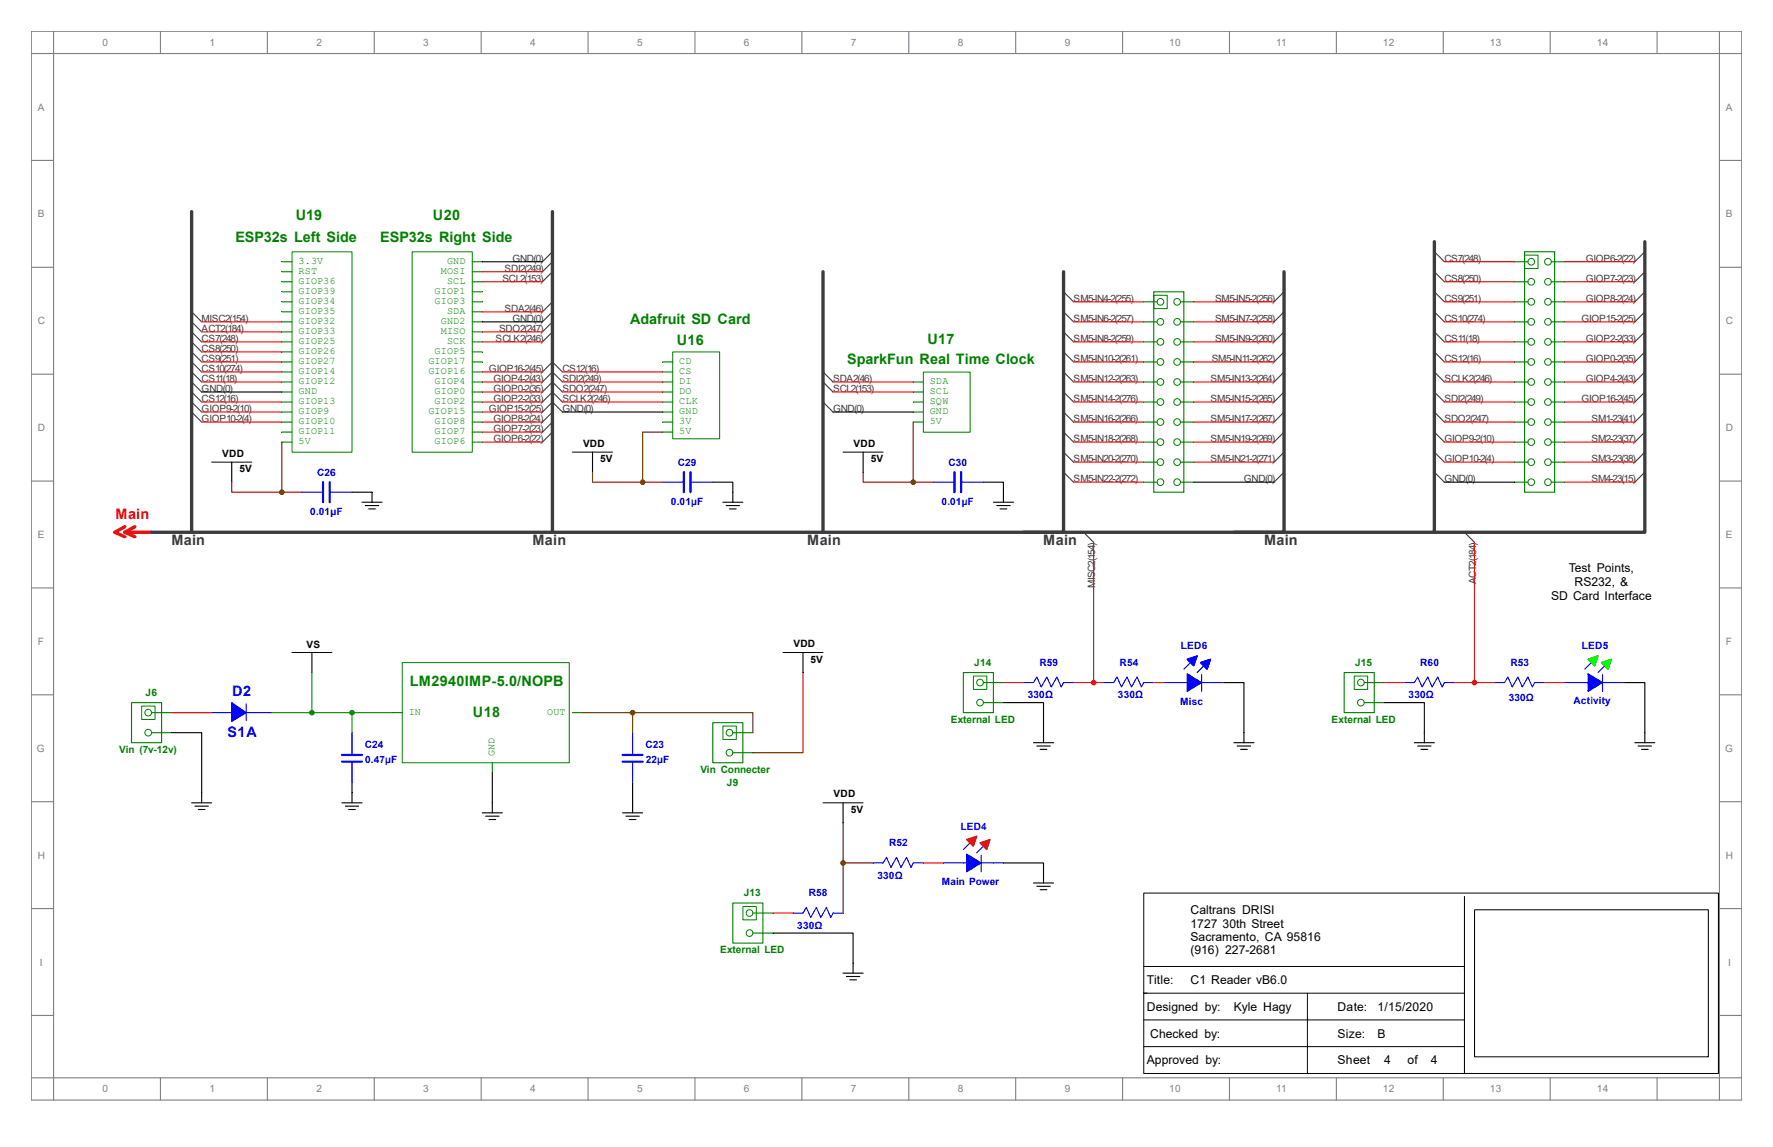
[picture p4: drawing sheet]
<svg xmlns="http://www.w3.org/2000/svg" width="432mm" height="279mm" viewBox="0 0 432 279" stroke-linecap="round" stroke-linejoin="round" font-family="sans-serif">
<g fill="none" stroke="#808080" stroke-width=".27">
<path d="M7.6 7.6h416.6v260.4h-416.6zM7.6 13h416.6M13 7.6v260.4M39.1 7.6v5.4M65.1 7.6v5.4M91.1 7.6v5.4M117.2 7.6v5.4M143.2 7.6v5.4M169.3 7.6v5.4M195.3 7.6v5.4M221.3 7.6v5.4M247.4 7.6v5.4"/>
<path d="M273.4 7.6v5.4M299.4 7.6v5.4M325.5 7.6v5.4M351.5 7.6v5.4M377.5 7.6v5.4M403.6 7.6v5.4M418.8 7.6v260.4M7.6 39.1h5.4M418.8 39.1h5.4M7.6 65.1h5.4M418.8 65.1h5.4M7.6 91.1h5.4"/>
<path d="M418.8 91.1h5.4M7.6 117.2h5.4M418.8 117.2h5.4M7.6 143.2h5.4M418.8 143.2h5.4M7.6 169.3h5.4M418.8 169.3h5.4M7.6 195.3h5.4M418.8 195.3h5.4M7.6 221.3h5.4M418.8 221.3h5.4M7.6 247.4h5.4"/>
<path d="M418.8 247.4h5.4M7.6 262.5h416.6M39.1 262.5v5.5M65.1 262.5v5.5M91.1 262.5v5.5M117.2 262.5v5.5M143.2 262.5v5.5M169.3 262.5v5.5M195.3 262.5v5.5M221.3 262.5v5.5M247.4 262.5v5.5M273.4 262.5v5.5"/>
<path d="M299.4 262.5v5.5M325.5 262.5v5.5M351.5 262.5v5.5M377.5 262.5v5.5M403.6 262.5v5.5"/>
</g>
<path d="M163.8 85.7h11.5v21.2h-11.5z" fill="none" stroke="#008000" stroke-width=".24"/>
<path d="M161.4 88.2h2.4" fill="none" stroke="#008000" stroke-width=".27"/>
<path d="M161.4 90.6h2.4" fill="none" stroke="#008000" stroke-width=".27"/>
<path d="M161.4 93h2.4" fill="none" stroke="#008000" stroke-width=".27"/>
<path d="M161.4 95.5h2.4" fill="none" stroke="#008000" stroke-width=".27"/>
<path d="M161.4 97.9h2.4" fill="none" stroke="#008000" stroke-width=".27"/>
<path d="M161.4 100.4h2.4" fill="none" stroke="#008000" stroke-width=".27"/>
<path d="M161.4 102.8h2.4" fill="none" stroke="#008000" stroke-width=".27"/>
<g fill="none" stroke="#008000" stroke-width=".27">
<path d="M371.3 61.3h7.3v58.6h-7.3zM371.3 78.4h.8M371.3 73.5h.8M371.3 68.6h.8M371.3 63.8h.8M377.8 78.4h.8M377.8 73.5h.8M377.8 68.6h.8M377.8 63.8h.8M371.3 93h.8M371.3 88.2h.8M371.3 83.3h.8"/>
<path d="M371.3 97.9h.8M377.8 93h.8M377.8 88.2h.8M377.8 83.3h.8M377.8 97.9h.8M161.4 105.3h2.4M371.3 117.5h.8M371.3 112.6h.8M371.3 107.7h.8M371.3 102.8h.8M377.8 117.5h.8M377.8 112.6h.8"/>
<path d="M377.8 107.7h.8M377.8 102.8h.8"/>
</g>
<g fill="none" stroke="#000" stroke-width=".27">
<path d="M90.6 119.9v2.4M178.5 119.9v2.4M244.4 119.9v2.4M88.2 122.3h4.8M89 123.2h3.2M89.8 124h1.6M176 122.3h4.9M176.8 123.2h3.3M177.7 124h1.6M241.9 122.3h4.9M242.7 123.2h3.3M243.6 124h1.6"/>
<path d="M254.1 178.5v2.4M303 178.5v2.4M346.9 178.5v2.4M400.6 178.5v2.4M251.7 180.9h4.9M252.5 181.7h3.3M253.3 182.5h1.7M300.5 180.9h4.9M301.3 181.7h3.3M302.1 182.5h1.7M344.4 180.9h4.9M345.3 181.7h3.2"/>
<path d="M346.1 182.5h1.6M398.1 180.9h4.9M399 181.7h3.2M399.8 182.5h1.6M251.7 215.1h4.9M252.5 215.9h3.3M253.3 216.7h1.7M254.1 212.6v2.5M205.3 237.1h4.9M206.1 237.9h3.3M207 238.7h1.6M207.8 234.6v2.5"/>
</g>
<g fill="none" stroke="#008000" stroke-width=".24">
<path d="M371.3 62.1h3.3v3.3h-3.3z"/>
<circle cx="372.9" cy="78.4" r=".81"/>
<circle cx="372.9" cy="73.5" r=".81"/>
<circle cx="372.9" cy="68.6" r=".81"/>
<circle cx="372.9" cy="63.8" r=".81"/>
<circle cx="377" cy="73.5" r=".81"/>
<circle cx="377" cy="63.8" r=".81"/>
<circle cx="377" cy="78.4" r=".81"/>
<circle cx="377" cy="68.6" r=".81"/>
<circle cx="372.9" cy="83.3" r=".81"/>
<circle cx="372.9" cy="93" r=".81"/>
<circle cx="372.9" cy="97.9" r=".81"/>
<circle cx="372.9" cy="88.2" r=".81"/>
<circle cx="377" cy="83.3" r=".81"/>
<circle cx="377" cy="93" r=".81"/>
<circle cx="377" cy="97.9" r=".81"/>
<circle cx="377" cy="88.2" r=".81"/>
<circle cx="372.9" cy="112.6" r=".81"/>
<circle cx="372.9" cy="117.5" r=".81"/>
<circle cx="372.9" cy="102.8" r=".81"/>
<circle cx="372.9" cy="107.7" r=".81"/>
<circle cx="377" cy="107.7" r=".81"/>
<circle cx="377" cy="102.8" r=".81"/>
<circle cx="377" cy="117.5" r=".81"/>
<circle cx="377" cy="112.6" r=".81"/>
</g>
<path d="M368.9 68.6h2.4" fill="none" stroke="#008000" stroke-width=".27"/>
<path d="M378.6 68.6h2.5" fill="none" stroke="#008000" stroke-width=".27"/>
<path d="M368.9 73.5h2.4" fill="none" stroke="#008000" stroke-width=".27"/>
<path d="M378.6 83.3h2.5" fill="none" stroke="#008000" stroke-width=".27"/>
<path d="M368.9 78.4h2.4" fill="none" stroke="#008000" stroke-width=".27"/>
<path d="M378.6 78.4h2.5" fill="none" stroke="#008000" stroke-width=".27"/>
<path d="M368.9 83.3h2.4" fill="none" stroke="#008000" stroke-width=".27"/>
<path d="M378.6 63.8h2.5" fill="none" stroke="#008000" stroke-width=".27"/>
<path d="M368.9 63.8h2.4" fill="none" stroke="#008000" stroke-width=".27"/>
<path d="M378.6 73.5h2.5" fill="none" stroke="#008000" stroke-width=".27"/>
<path d="M368.9 93h2.4" fill="none" stroke="#008000" stroke-width=".27"/>
<path d="M378.6 93h2.5" fill="none" stroke="#008000" stroke-width=".27"/>
<path d="M368.9 97.9h2.4" fill="none" stroke="#008000" stroke-width=".27"/>
<path d="M378.6 107.7h2.5" fill="none" stroke="#008000" stroke-width=".27"/>
<path d="M368.9 102.8h2.4" fill="none" stroke="#008000" stroke-width=".27"/>
<path d="M378.6 102.8h2.5" fill="none" stroke="#008000" stroke-width=".27"/>
<path d="M368.9 107.7h2.4" fill="none" stroke="#008000" stroke-width=".27"/>
<path d="M378.6 88.2h2.5" fill="none" stroke="#008000" stroke-width=".27"/>
<path d="M368.9 88.2h2.4" fill="none" stroke="#008000" stroke-width=".27"/>
<path d="M378.6 97.9h2.5" fill="none" stroke="#008000" stroke-width=".27"/>
<path d="M378.6 112.6h2.5" fill="none" stroke="#008000" stroke-width=".27"/>
<path d="M368.9 112.6h2.4" fill="none" stroke="#008000" stroke-width=".27"/>
<path d="M368.9 117.5h2.4" fill="none" stroke="#008000" stroke-width=".27"/>
<g fill="none" stroke="#008000" stroke-width=".27">
<path d="M281 71.1h7.3v48.8h-7.3zM281 78.4h.8M281 73.5h.8M287.5 78.4h.8M287.5 73.5h.8M281 97.9h.8M281 93h.8M281 88.2h.8M281 83.3h.8M287.5 97.9h.8M287.5 93h.8M287.5 88.2h.8"/>
<path d="M287.5 83.3h.8M281 117.5h.8M281 112.6h.8M281 102.8h.8M281 107.7h.8M287.5 117.5h.8M287.5 112.6h.8M287.5 102.8h.8M287.5 107.7h.8M378.6 117.5h2.5"/>
</g>
<g fill="none" stroke="#008000" stroke-width=".24">
<path d="M281 71.9h3.3v3.3h-3.3z"/>
<circle cx="282.6" cy="78.4" r=".81"/>
<circle cx="282.6" cy="73.5" r=".81"/>
<circle cx="286.7" cy="78.4" r=".81"/>
<circle cx="286.7" cy="73.5" r=".81"/>
<circle cx="282.6" cy="83.3" r=".81"/>
<circle cx="282.6" cy="97.9" r=".81"/>
<circle cx="282.6" cy="88.2" r=".81"/>
<circle cx="282.6" cy="93" r=".81"/>
<circle cx="286.7" cy="97.9" r=".81"/>
<circle cx="286.7" cy="93" r=".81"/>
<circle cx="286.7" cy="83.3" r=".81"/>
<circle cx="286.7" cy="88.2" r=".81"/>
<circle cx="282.6" cy="112.6" r=".81"/>
<circle cx="282.6" cy="102.8" r=".81"/>
<circle cx="282.6" cy="117.5" r=".81"/>
<circle cx="282.6" cy="107.7" r=".81"/>
<circle cx="286.7" cy="112.6" r=".81"/>
<circle cx="286.7" cy="102.8" r=".81"/>
<circle cx="286.7" cy="117.5" r=".81"/>
<circle cx="286.7" cy="107.7" r=".81"/>
</g>
<path d="M278.5 78.4h2.5" fill="none" stroke="#008000" stroke-width=".27"/>
<path d="M288.3 78.4h2.5" fill="none" stroke="#008000" stroke-width=".27"/>
<path d="M278.5 83.3h2.5" fill="none" stroke="#008000" stroke-width=".27"/>
<path d="M288.3 93h2.5" fill="none" stroke="#008000" stroke-width=".27"/>
<path d="M278.5 88.2h2.5" fill="none" stroke="#008000" stroke-width=".27"/>
<path d="M288.3 88.2h2.5" fill="none" stroke="#008000" stroke-width=".27"/>
<path d="M278.5 93h2.5" fill="none" stroke="#008000" stroke-width=".27"/>
<path d="M288.3 73.5h2.5" fill="none" stroke="#008000" stroke-width=".27"/>
<path d="M278.5 73.5h2.5" fill="none" stroke="#008000" stroke-width=".27"/>
<path d="M288.3 83.3h2.5" fill="none" stroke="#008000" stroke-width=".27"/>
<path d="M278.5 102.8h2.5" fill="none" stroke="#008000" stroke-width=".27"/>
<path d="M288.3 102.8h2.5" fill="none" stroke="#008000" stroke-width=".27"/>
<path d="M278.5 107.7h2.5" fill="none" stroke="#008000" stroke-width=".27"/>
<path d="M288.3 117.5h2.5" fill="none" stroke="#008000" stroke-width=".27"/>
<path d="M278.5 112.6h2.5" fill="none" stroke="#008000" stroke-width=".27"/>
<path d="M288.3 112.6h2.5" fill="none" stroke="#008000" stroke-width=".27"/>
<path d="M278.5 117.5h2.5" fill="none" stroke="#008000" stroke-width=".27"/>
<path d="M288.3 97.9h2.5" fill="none" stroke="#008000" stroke-width=".27"/>
<path d="M278.5 97.9h2.5" fill="none" stroke="#008000" stroke-width=".27"/>
<path d="M288.3 107.7h2.5" fill="none" stroke="#008000" stroke-width=".27"/>
<path d="M349.3 58.9v70.8h-48.8M400.6 58.9v70.8h-51.3" fill="none" stroke="#3c3c3c" stroke-width=".81"/>
<path d="M224.9 90.6h11.4v14.7h-11.4z" fill="none" stroke="#008000" stroke-width=".24"/>
<path d="M222.4 93h2.5" fill="none" stroke="#008000" stroke-width=".27"/>
<path d="M222.4 95.5h2.5" fill="none" stroke="#008000" stroke-width=".27"/>
<path d="M222.4 97.9h2.5" fill="none" stroke="#008000" stroke-width=".27"/>
<path d="M222.4 100.4h2.5" fill="none" stroke="#008000" stroke-width=".27"/>
<path d="M222.4 102.8h2.5" fill="none" stroke="#008000" stroke-width=".27"/>
<path d="M278.6 217.6h139.9v43.9h-139.9zM356.7 218.3v43.2M278.5 235.4h78.2M359.1 221.6h57v35.8h-57zM278.5 241.9h78.2M278.5 248.4h78.2M278.5 255h78.2M318.4 241.9v19.6" fill="none" stroke="#000" stroke-width=".24"/>
<path d="M200.4 97.9l2.5 2.5" fill="none" stroke="#3c3c3c" stroke-width=".27"/>
<path d="M235.4 208l3.6 2.2-3.6 2.2z" fill-rule="evenodd" fill="#00f" stroke="#00f" stroke-width=".27"/>
<path d="M234.6 210.2h7.3M235.4 204.5l2.5-.8-.8 2.4zM236.2 205.3l-1.6 1.7M238.7 205.3l2.4-.8-.8 2.5zM239 208.3v4.1M239.5 206.1l-1.6 1.7" fill="none" stroke="#00f" stroke-width=".27"/>
<g fill="#f00" stroke="#f00" stroke-width=".27">
<path d="M235.4 204.5l2.5-.8-.8 2.4z" fill-rule="evenodd"/>
<path d="M238.7 205.3l2.4-.8-.8 2.5z" fill-rule="evenodd"/>
</g>
<path d="M229.7 210.2h4.9" fill="none" stroke="#00f" stroke-width=".27"/>
<path d="M215.1 210.2l.8-1.4 1.1 2.5 1.3-2.5 1.1 2.5 1.4-2.5 1.1 2.5 .5-1.1M241.9 210.2h2.5" fill="none" stroke="#00f" stroke-width=".27"/>
<path d="M212.6 210.2h2.5" fill="none" stroke="#00f" stroke-width=".27"/>
<path d="M385.9 166.3h7.4M386.8 160.6l2.4-.8-.8 2.4zM387.6 161.4l-1.7 1.6M390 161.4l2.5-.8-.9 2.4zM390.3 164.4v4M390.8 162.2l-1.6 1.6M222.4 210.2h2.5" fill="none" stroke="#00f" stroke-width=".27"/>
<path d="M386.8 164.1l3.5 2.2-3.5 2.1z" fill-rule="evenodd" fill="#00f" stroke="#00f" stroke-width=".27"/>
<g fill="#0f0" stroke="#0f0" stroke-width=".27">
<path d="M386.8 160.6l2.4-.8-.8 2.4z" fill-rule="evenodd"/>
<path d="M390 161.4l2.5-.8-.9 2.4z" fill-rule="evenodd"/>
</g>
<path d="M381.1 166.3h4.8" fill="none" stroke="#00f" stroke-width=".27"/>
<path d="M366.4 166.3l.8-1.4 1.1 2.5 1.4-2.5 1.1 2.5 1.3-2.5 1.1 2.5 .5-1.1M393.3 166.3h2.4" fill="none" stroke="#00f" stroke-width=".27"/>
<path d="M364 166.3h2.4" fill="none" stroke="#00f" stroke-width=".27"/>
<path d="M288.3 166.3h7.3M289.1 160.6l2.5-.8-.8 2.4zM289.9 161.4l-1.6 1.6M292.4 161.4l2.4-.8-.8 2.4zM292.7 164.4v4M293.2 162.2l-1.6 1.6M373.7 166.3h2.5" fill="none" stroke="#00f" stroke-width=".27"/>
<g fill="#00f" stroke="#00f" stroke-width=".27">
<path d="M289.1 164.1l3.6 2.2-3.6 2.1z" fill-rule="evenodd"/>
<path d="M289.1 160.6l2.5-.8-.8 2.4z" fill-rule="evenodd"/>
<path d="M292.4 161.4l2.4-.8-.8 2.4z" fill-rule="evenodd"/>
</g>
<path d="M283.4 166.3h4.9" fill="none" stroke="#00f" stroke-width=".27"/>
<path d="M271.2 166.3l.8-1.4 1.1 2.5 1.4-2.5 1.1 2.5 1.3-2.5 1.1 2.5 .5-1.1M295.6 166.3h2.5" fill="none" stroke="#00f" stroke-width=".27"/>
<path d="M268.8 166.3h2.4" fill="none" stroke="#00f" stroke-width=".27"/>
<path d="M278.5 166.3h2.5" fill="none" stroke="#00f" stroke-width=".27"/>
<path d="M71.1 61.3h14.6v48.9h-14.6z" fill="none" stroke="#008000" stroke-width=".24"/>
<path d="M68.6 63.8h2.5" fill="none" stroke="#008000" stroke-width=".27"/>
<path d="M68.6 66.2h2.5" fill="none" stroke="#008000" stroke-width=".27"/>
<path d="M68.6 68.6h2.5" fill="none" stroke="#008000" stroke-width=".27"/>
<path d="M68.6 71.1h2.5" fill="none" stroke="#008000" stroke-width=".27"/>
<path d="M68.6 73.5h2.5" fill="none" stroke="#008000" stroke-width=".27"/>
<path d="M68.6 76h2.5" fill="none" stroke="#008000" stroke-width=".27"/>
<path d="M68.6 78.4h2.5" fill="none" stroke="#008000" stroke-width=".27"/>
<path d="M68.6 80.8h2.5" fill="none" stroke="#008000" stroke-width=".27"/>
<path d="M68.6 83.3h2.5" fill="none" stroke="#008000" stroke-width=".27"/>
<path d="M68.6 85.7h2.5" fill="none" stroke="#008000" stroke-width=".27"/>
<path d="M68.6 88.2h2.5" fill="none" stroke="#008000" stroke-width=".27"/>
<path d="M68.6 90.6h2.5" fill="none" stroke="#008000" stroke-width=".27"/>
<path d="M68.6 93h2.5" fill="none" stroke="#008000" stroke-width=".27"/>
<path d="M68.6 95.5h2.5" fill="none" stroke="#008000" stroke-width=".27"/>
<path d="M68.6 97.9h2.5" fill="none" stroke="#008000" stroke-width=".27"/>
<path d="M68.6 100.4h2.5" fill="none" stroke="#008000" stroke-width=".27"/>
<path d="M68.6 102.8h2.5" fill="none" stroke="#008000" stroke-width=".27"/>
<path d="M68.6 105.3h2.5" fill="none" stroke="#008000" stroke-width=".27"/>
<path d="M68.6 107.7h2.5" fill="none" stroke="#008000" stroke-width=".27"/>
<path d="M100.4 61.3h14.6v48.9h-14.6z" fill="none" stroke="#008000" stroke-width=".24"/>
<path d="M115 63.8h2.5" fill="none" stroke="#008000" stroke-width=".27"/>
<path d="M115 66.2h2.5" fill="none" stroke="#008000" stroke-width=".27"/>
<path d="M115 68.6h2.5" fill="none" stroke="#008000" stroke-width=".27"/>
<path d="M115 71.1h2.5" fill="none" stroke="#008000" stroke-width=".27"/>
<path d="M115 73.5h2.5" fill="none" stroke="#008000" stroke-width=".27"/>
<path d="M115 76h2.5" fill="none" stroke="#008000" stroke-width=".27"/>
<path d="M115 78.4h2.5" fill="none" stroke="#008000" stroke-width=".27"/>
<path d="M115 80.8h2.5" fill="none" stroke="#008000" stroke-width=".27"/>
<path d="M115 83.3h2.5" fill="none" stroke="#008000" stroke-width=".27"/>
<path d="M115 85.7h2.5" fill="none" stroke="#008000" stroke-width=".27"/>
<path d="M115 88.2h2.5" fill="none" stroke="#008000" stroke-width=".27"/>
<path d="M115 90.6h2.5" fill="none" stroke="#008000" stroke-width=".27"/>
<path d="M115 93h2.5" fill="none" stroke="#008000" stroke-width=".27"/>
<path d="M115 95.5h2.5" fill="none" stroke="#008000" stroke-width=".27"/>
<path d="M115 97.9h2.5" fill="none" stroke="#008000" stroke-width=".27"/>
<path d="M115 100.4h2.5" fill="none" stroke="#008000" stroke-width=".27"/>
<path d="M115 102.8h2.5" fill="none" stroke="#008000" stroke-width=".27"/>
<path d="M115 105.3h2.5" fill="none" stroke="#008000" stroke-width=".27"/>
<path d="M115 107.7h2.5" fill="none" stroke="#008000" stroke-width=".27"/>
<path d="M30.4 128.3l-2.4 1.4 2.4 1M32.8 128.3l-2.4 1.4 2.4 1" fill="none" stroke="#f00" stroke-width=".81"/>
<path d="M30.4 129.7h6.5" fill="none" stroke="#f00" stroke-width=".81"/>
<path d="M76 119.9h2.7M80.3 119.9h.5" fill="none" stroke="#00f" stroke-width=".27"/>
<path d="M78.7 117.5v4.8M80.3 117.5v4.8" fill="none" stroke="#00f" stroke-width=".54"/>
<path d="M73.5 119.9h2.5" fill="none" stroke="#00f" stroke-width=".27"/>
<path d="M80.8 119.9h4.9M163.8 117.5h2.7M168.2 117.5h.5" fill="none" stroke="#00f" stroke-width=".27"/>
<path d="M166.5 115v4.9M168.2 115v4.9" fill="none" stroke="#00f" stroke-width=".54"/>
<path d="M161.4 117.5h2.4" fill="none" stroke="#00f" stroke-width=".27"/>
<path d="M168.7 117.5h4.9M229.7 117.5h2.7M234.1 117.5h.5" fill="none" stroke="#00f" stroke-width=".27"/>
<path d="M232.4 115v4.9M234.1 115v4.9" fill="none" stroke="#00f" stroke-width=".54"/>
<path d="M227.3 117.5h2.4" fill="none" stroke="#00f" stroke-width=".27"/>
<path d="M234.6 117.5h4.9M195.6 222.4l.8-1.3 1.1 2.4 1.3-2.4 1.1 2.4 1.4-2.4 1 2.4 .6-1.1" fill="none" stroke="#00f" stroke-width=".27"/>
<path d="M193.1 222.4h2.5" fill="none" stroke="#00f" stroke-width=".27"/>
<path d="M202.9 222.4h2.4" fill="none" stroke="#00f" stroke-width=".27"/>
<g fill="none" stroke="#008000" stroke-width=".24">
<path d="M180.9 220.8h3.3v3.3h-3.3z"/>
<circle cx="182.5" cy="222.4" r=".81"/>
<circle cx="182.5" cy="227.3" r=".81"/>
</g>
<path d="M178.5 220h7.3v9.7h-7.3zM183.4 222.4h2.4M183.4 227.3h2.4" fill="none" stroke="#008000" stroke-width=".27"/>
<path d="M185.8 222.4h2.4" fill="none" stroke="#008000" stroke-width=".27"/>
<path d="M185.8 227.3h2.4" fill="none" stroke="#008000" stroke-width=".27"/>
<path d="M251.7 166.3l.8-1.4 1.1 2.5 1.4-2.5 1 2.5 1.4-2.5 1.1 2.5 .5-1.1" fill="none" stroke="#00f" stroke-width=".27"/>
<path d="M249.3 166.3h2.4" fill="none" stroke="#00f" stroke-width=".27"/>
<path d="M259 166.3h2.5" fill="none" stroke="#00f" stroke-width=".27"/>
<g fill="none" stroke="#008000" stroke-width=".24">
<path d="M237.1 164.7h3.2v3.2h-3.2z"/>
<circle cx="238.7" cy="166.3" r=".81"/>
<circle cx="238.7" cy="171.2" r=".81"/>
</g>
<path d="M234.6 163.8h7.3v9.8h-7.3zM239.5 166.3h2.4M239.5 171.2h2.4" fill="none" stroke="#008000" stroke-width=".27"/>
<path d="M241.9 166.3h2.5" fill="none" stroke="#008000" stroke-width=".27"/>
<path d="M241.9 171.2h2.5" fill="none" stroke="#008000" stroke-width=".27"/>
<path d="M344.4 166.3l.9-1.4 1 2.5 1.4-2.5 1.1 2.5 1.3-2.5 1.1 2.5 .6-1.1" fill="none" stroke="#00f" stroke-width=".27"/>
<path d="M342 166.3h2.4" fill="none" stroke="#00f" stroke-width=".27"/>
<path d="M351.8 166.3h2.4" fill="none" stroke="#00f" stroke-width=".27"/>
<g fill="none" stroke="#008000" stroke-width=".24">
<path d="M329.8 164.7h3.3v3.2h-3.3z"/>
<circle cx="331.4" cy="171.2" r=".81"/>
<circle cx="331.4" cy="166.3" r=".81"/>
</g>
<path d="M327.4 163.8h7.3v9.8h-7.3zM332.2 166.3h2.5M332.2 171.2h2.5" fill="none" stroke="#008000" stroke-width=".27"/>
<path d="M334.7 166.3h2.4" fill="none" stroke="#008000" stroke-width=".27"/>
<path d="M32 171.2h7.4v9.7h-7.4zM36.9 173.6h2.5M36.9 178.5h2.5M334.7 171.2h2.4" fill="none" stroke="#008000" stroke-width=".27"/>
<path d="M46.7 51.6v78.1M134.5 51.6v78.1M200.4 66.2v63.5M259 66.2v63.5h-222.1M312.7 66.2v63.5h-63.4" fill="none" stroke="#3c3c3c" stroke-width=".81"/>
<path d="M85.7 119.9h4.9M173.6 117.5h4.9v2.4M202.9 100.4h19.5M239.5 117.5h4.9v2.4M244.4 171.2h9.7v7.3M298.1 166.3h4.9v12.2M337.1 171.2h9.8v7.3M395.7 166.3h4.9v12.2M244.4 210.2h9.7v2.4M188.2 227.3h19.6v7.3" fill="none" stroke="#000" stroke-width=".27"/>
<path d="M244.4 166.3h4.9M281 166.3h2.4M337.1 166.3h4.9M376.2 166.3h4.9M224.9 210.2h4.8M188.2 222.4h4.9" fill="none" stroke="#f00" stroke-width=".27"/>
<g fill="none" stroke="#008000" stroke-width=".24">
<path d="M34.5 172h3.3v3.3h-3.3z"/>
<circle cx="36.1" cy="173.6" r=".81"/>
<circle cx="36.1" cy="178.5" r=".81"/>
</g>
<path d="M39.4 173.6h2.4" fill="none" stroke="#008000" stroke-width=".27"/>
<path d="M39.4 178.5h2.4" fill="none" stroke="#008000" stroke-width=".27"/>
<g fill="none" stroke="#000" stroke-width=".27">
<path d="M46.7 195.6h4.9M47.5 196.4h3.2M48.3 197.2h1.6M49.1 193.1v2.5M83.3 195.6h4.9M84.1 196.4h3.3M84.9 197.2h1.6M85.7 193.1v2.5M117.5 198h4.8M118.3 198.8h3.2M119.1 199.6h1.6M119.9 195.6v2.4"/>
<path d="M151.6 198h4.9M152.4 198.8h3.3M153.3 199.6h1.6M154.1 195.6v2.4"/>
</g>
<path d="M56.4 173.6h4.9M60 171.4v4.1" fill="none" stroke="#00f" stroke-width=".27"/>
<path d="M56.4 171.2l3.6 2.4-3.6 2.2z" fill-rule="evenodd" fill="#00f" stroke="#00f" stroke-width=".27"/>
<path d="M61.3 173.6h4.9" fill="none" stroke="#00f" stroke-width=".27"/>
<path d="M51.6 173.6h4.8" fill="none" stroke="#00f" stroke-width=".27"/>
<path d="M98 161.4h40.6v24.4h-40.6z" fill="none" stroke="#008000" stroke-width=".24"/>
<path d="M95.5 173.6h2.4" fill="none" stroke="#008000" stroke-width=".27"/>
<path d="M119.9 185.8v2.4" fill="none" stroke="#008000" stroke-width=".27"/>
<path d="M139.4 173.6h2.5" fill="none" stroke="#008000" stroke-width=".27"/>
<path d="M154.1 183.4v.5M154.1 185.5v2.7" fill="none" stroke="#00f" stroke-width=".27"/>
<path d="M151.6 183.9h4.9M151.6 185.5h4.9" fill="none" stroke="#00f" stroke-width=".54"/>
<path d="M154.1 188.2v2.5" fill="none" stroke="#00f" stroke-width=".27"/>
<path d="M154.1 178.5v4.9M85.7 183.4v.5M85.7 185.5v2.7" fill="none" stroke="#00f" stroke-width=".27"/>
<path d="M83.3 183.9h4.9M83.3 185.5h4.9" fill="none" stroke="#00f" stroke-width=".54"/>
<path d="M85.7 188.2v2.5" fill="none" stroke="#00f" stroke-width=".27"/>
<path d="M85.7 178.5v4.9" fill="none" stroke="#00f" stroke-width=".27"/>
<circle cx="85.7" cy="173.6" r=".54" fill="#00c000" stroke="#00c000" stroke-width=".27"/>
<g fill="none" stroke="#008000" stroke-width=".24">
<path d="M176.1 176.9h3.2v3.2h-3.2z"/>
<circle cx="177.7" cy="178.5" r=".81"/>
<circle cx="177.7" cy="183.4" r=".81"/>
</g>
<path d="M173.6 176h7.3v9.8h-7.3zM178.5 178.5h2.4M178.5 183.4h2.4" fill="none" stroke="#008000" stroke-width=".27"/>
<path d="M180.9 178.5h2.5" fill="none" stroke="#008000" stroke-width=".27"/>
<path d="M180.9 183.4h2.5" fill="none" stroke="#008000" stroke-width=".27"/>
<g fill="none" stroke="#000" stroke-width=".27">
<path d="M117.5 78.4h14.6M117.5 63.8h14.6M49.1 95.5h19.5M56.4 112.6v4.9M137 100.4h24.4M144.3 110.1v4.9M210.2 110.1v4.9M290.8 117.5h19.5M351.8 117.5h17.1M76 158.9v4.9M195.6 158.9v4.9M41.8 178.5h7.3v14.6"/>
<path d="M85.7 190.7v2.4M119.9 188.2v7.4M154.1 190.7v4.9M205.3 195.6v4.8"/>
</g>
<path d="M66.2 173.6h29.3M76 163.8v9.8M85.7 173.6v4.9" fill="none" stroke="#00c000" stroke-width=".27"/>
<g fill="none" stroke="#f00" stroke-width=".27">
<path d="M49.1 78.4h19.5M117.5 66.2h14.6M117.5 68.6h14.6M117.5 76h14.6M261.5 78.4h17M261.5 73.5h17M290.8 78.4h19.5M290.8 73.5h19.5M351.8 78.4h17.1M351.8 68.6h17.1M351.8 63.8h17.1M351.8 73.5h17.1"/>
<path d="M381.1 78.4h17M381.1 68.6h17M381.1 63.8h17M381.1 73.5h17M49.1 97.9h19.5M49.1 93h19.5M49.1 90.6h19.5M49.1 88.2h19.5M49.1 85.7h19.5M49.1 83.3h19.5M49.1 80.8h19.5M117.5 97.9h14.6"/>
<path d="M117.5 93h14.6M117.5 90.6h14.6M117.5 83.3h14.6M117.5 80.8h14.6M117.5 95.5h14.6M137 97.9h24.4M137 93h24.4M137 90.6h24.4M137 95.5h24.4M202.9 93h19.5M202.9 95.5h19.5M261.5 97.9h17"/>
<path d="M261.5 93h17M261.5 88.2h17M261.5 83.3h17M290.8 97.9h19.5M290.8 93h19.5M290.8 88.2h19.5M290.8 83.3h19.5M351.8 97.9h17.1M351.8 93h17.1M351.8 88.2h17.1M351.8 83.3h17.1M381.1 97.9h17"/>
<path d="M381.1 93h17M381.1 88.2h17M381.1 83.3h17M49.1 102.8h19.5M49.1 100.4h19.5M117.5 102.8h14.6M117.5 100.4h14.6M117.5 107.7h14.6M117.5 105.3h14.6M261.5 102.8h17M261.5 107.7h17M261.5 117.5h17"/>
<path d="M261.5 112.6h17M290.8 102.8h19.5M290.8 107.7h19.5M290.8 112.6h19.5M351.8 102.8h17.1M351.8 107.7h17.1M351.8 112.6h17.1M381.1 102.8h17M381.1 107.7h17M381.1 117.5h17M381.1 112.6h17M266.3 132.1v34.2"/>
<path d="M359.1 132.1v34.2M41.8 173.6h9.8M261.5 166.3h7.3M354.2 166.3h9.8"/>
</g>
<g fill="none" stroke="#3c3c3c" stroke-width=".27">
<path d="M46.7 78.4l2.4 2.4M46.7 76l2.4 2.4M134.5 78.4l-2.4 2.4M134.5 76l-2.4 2.4M134.5 61.3l-2.4 2.5M134.5 63.8l-2.4 2.4M134.5 66.2l-2.4 2.4M134.5 73.5l-2.4 2.5M259 71.1l2.5 2.4M259 76l2.5 2.4M312.7 71.1l-2.4 2.4M312.7 76l-2.4 2.4"/>
<path d="M349.3 61.3l2.5 2.5M349.3 66.2l2.5 2.4M349.3 71.1l2.5 2.4M349.3 76l2.5 2.4M400.6 61.3l-2.5 2.5M400.6 66.2l-2.5 2.4M400.6 71.1l-2.5 2.4M400.6 76l-2.5 2.4M46.7 97.9l2.4 2.5M46.7 95.5l2.4 2.4M46.7 93l2.4 2.5M46.7 90.6l2.4 2.4"/>
<path d="M46.7 88.2l2.4 2.4M46.7 85.7l2.4 2.5M46.7 83.3l2.4 2.4M46.7 80.8l2.4 2.5M132.1 97.9l2.4-2.4 2.5 2.4M132.1 95.5l2.4-2.5 2.5 2.5M132.1 93l2.4-2.4 2.5 2.4M132.1 90.6l2.4-2.4 2.5 2.4M134.5 80.8l-2.4 2.5M200.4 90.6l2.5 2.4M200.4 93l2.5 2.5M259 80.8l2.5 2.5"/>
<path d="M259 85.7l2.5 2.5M259 90.6l2.5 2.4M259 95.5l2.5 2.4M312.7 80.8l-2.4 2.5M312.7 85.7l-2.4 2.5M312.7 90.6l-2.4 2.4M312.7 95.5l-2.4 2.4M349.3 80.8l2.5 2.5M349.3 85.7l2.5 2.5M349.3 90.6l2.5 2.4M349.3 95.5l2.5 2.4M400.6 95.5l-2.5 2.4"/>
<path d="M400.6 90.6l-2.5 2.4M400.6 80.8l-2.5 2.5M400.6 85.7l-2.5 2.5M46.7 100.4l2.4 2.4M132.1 100.4l2.4-2.5 2.5 2.5M134.5 105.3l-2.4 2.4M134.5 102.8l-2.4 2.5M134.5 100.4l-2.4 2.4M259 115l2.5 2.5M259 100.4l2.5 2.4M259 105.3l2.5 2.4M259 110.1l2.5 2.5"/>
<path d="M312.7 115l-2.4 2.5M312.7 100.4l-2.4 2.4M312.7 110.1l-2.4 2.5M312.7 105.3l-2.4 2.4M349.3 115l2.5 2.5M349.3 110.1l2.5 2.5M349.3 100.4l2.5 2.4M349.3 105.3l2.5 2.4M400.6 115l-2.5 2.5M400.6 110.1l-2.5 2.5M400.6 105.3l-2.5 2.4M400.6 100.4l-2.5 2.4"/>
<path d="M263.9 129.7l2.4 2.4M356.7 129.7l2.4 2.4"/>
</g>
<g fill="#f00" stroke="#f00" stroke-width=".27">
<circle cx="266.3" cy="166.3" r=".54"/>
<circle cx="359.1" cy="166.3" r=".54"/>
</g>
<path d="M51.6 112.6h9.7M139.4 110.1h9.8M205.3 110.1h9.8M71.1 158.9h9.7M190.7 158.9h9.7M200.4 195.6h9.8" fill="none" stroke="#000" stroke-width=".24"/>
<g fill="#800000" stroke="#800000" stroke-width=".27">
<circle cx="68.6" cy="119.9" r=".54"/>
<circle cx="156.5" cy="117.5" r=".54"/>
<circle cx="222.4" cy="117.5" r=".54"/>
<circle cx="205.3" cy="210.2" r=".54"/>
<circle cx="154.1" cy="173.6" r=".54"/>
</g>
<g fill="none" stroke="#800000" stroke-width=".27">
<path d="M56.4 117.5v2.4h12.2M68.6 119.9h4.9M68.6 107.7v12.2M144.3 115v2.5h12.2M156.5 117.5h4.9M161.4 105.3h-4.9v12.2M210.2 115v2.5h12.2M222.4 117.5h4.9M222.4 102.8v14.7M141.9 173.6h12.2M154.1 173.6h29.3v4.9M154.1 173.6v4.9"/>
<path d="M195.6 163.8v19.6h-12.2M205.3 200.4v22M205.3 210.2h7.3"/>
</g>
<circle cx="76" cy="173.6" r=".54" fill="#00c000" stroke="#00c000" stroke-width=".27"/>
<g font-size="3.5" fill="#008000">
<text x="72.1" y="53.6">U19</text>
<text x="105.5" y="53.6">U20</text>
<text x="57.3" y="59.1">ESP32s Left Side</text>
<text x="92.6" y="59.1">ESP32s Right Side</text>
<text x="153.5" y="78.9">Adafruit SD Card</text>
<text x="225.8" y="83.7">U17</text>
<text x="164.8" y="84">U16</text>
<text x="206.3" y="88.6">SparkFun Real Time Clock</text>
<text x="99.8" y="167">LM2940IMP-5.0/NOPB</text>
<text x="115.2" y="174.6">U18</text>
</g>
<text font-size="3.5" fill="#f00" x="28.2" y="126.3">Main</text>
<g font-size="3.5" fill="#3c3c3c">
<text x="41.7" y="132.8">Main</text>
<text x="129.7" y="132.8">Main</text>
<text x="196.6" y="132.8">Main</text>
<text x="254.1" y="132.8">Main</text>
<text x="307.8" y="132.8">Main</text>
</g>
<g font-size="3.5" fill="#00f">
<text x="56.6" y="169.5">D2</text>
<text x="55.4" y="179.5">S1A</text>
</g>
<g font-size="3">
<text x="382.1" y="139.4">Test Points,</text>
<text x="383.5" y="142.8">RS232, &amp;</text>
<text x="377.7" y="146.3">SD Card Interface</text>
<text x="289.9" y="222.7">Caltrans DRISI</text>
<text x="289.9" y="225.9">1727 30th Street</text>
<text x="289.9" y="229.2">Sacramento, CA 95816</text>
<text x="289.9" y="232.5">(916) 227-2681</text>
<text x="279.3" y="239.8">Title:</text>
<text x="289.9" y="239.8">C1 Reader vB6.0</text>
<text x="279.3" y="246.3">Designed by:</text>
<text x="300.5" y="246.3">Kyle Hagy</text>
<text x="325.7" y="246.3">Date:</text>
<text x="335.4" y="246.3">1/15/2020</text>
<text x="280.1" y="252.8">Checked by:</text>
<text x="325.7" y="252.8">Size:</text>
<text x="335.4" y="252.8">B</text>
<text x="279.3" y="259.3">Approved by:</text>
<text x="325.7" y="259.3">Sheet</text>
<text x="337.1" y="259.3">4</text>
<text x="342.8" y="259.3">of</text>
<text x="348.5" y="259.3">4</text>
</g>
<g font-size="2.5" fill="#808080">
<text x="25" y="11.2">0</text>
<text x="51" y="11.2">1</text>
<text x="77" y="11.2">2</text>
<text x="103.1" y="11.2">3</text>
<text x="129.1" y="11.2">4</text>
<text x="155.2" y="11.2">5</text>
<text x="181.2" y="11.2">6</text>
<text x="207.2" y="11.2">7</text>
<text x="233.3" y="11.2">8</text>
<text x="259.3" y="11.2">9</text>
<text x="284.7" y="11.2">10</text>
<text x="310.8" y="11.2">11</text>
<text x="336.8" y="11.2">12</text>
<text x="362.8" y="11.2">13</text>
<text x="388.9" y="11.2">14</text>
<text x="9.2" y="26.9">A</text>
<text x="420.3" y="26.9">A</text>
<text x="9.2" y="53">B</text>
<text x="420.3" y="53">B</text>
<text x="9.2" y="79">C</text>
<text x="420.3" y="79">C</text>
<text x="9.2" y="105">D</text>
<text x="420.3" y="105">D</text>
<text x="9.2" y="131.1">E</text>
<text x="420.3" y="131.1">E</text>
<text x="9.2" y="157.1">F</text>
<text x="420.3" y="157.1">F</text>
<text x="9" y="183.1">G</text>
<text x="420.1" y="183.1">G</text>
<text x="9.2" y="209.2">H</text>
<text x="420.3" y="209.2">H</text>
<text x="9.7" y="235.2">I</text>
<text x="420.9" y="235.2">I</text>
<text x="25" y="266.1">0</text>
<text x="51" y="266.1">1</text>
<text x="77" y="266.1">2</text>
<text x="103.1" y="266.1">3</text>
<text x="129.1" y="266.1">4</text>
<text x="155.2" y="266.1">5</text>
<text x="181.2" y="266.1">6</text>
<text x="207.2" y="266.1">7</text>
<text x="233.3" y="266.1">8</text>
<text x="259.3" y="266.1">9</text>
<text x="284.7" y="266.1">10</text>
<text x="310.8" y="266.1">11</text>
<text x="336.8" y="266.1">12</text>
<text x="362.8" y="266.1">13</text>
<text x="388.9" y="266.1">14</text>
</g>
<g font-size="2.5" fill="#008000">
<text x="72.7" y="64.3">3.3V</text>
<text x="108.9" y="64.3">GND</text>
<text x="72.7" y="66.7">RST</text>
<text x="72.7" y="69.1">GIOP36</text>
<text x="72.7" y="71.6">GIOP39</text>
<text x="105.8" y="71.6">GIOP1</text>
<text x="107.4" y="66.7">MOSI</text>
<text x="108.9" y="69.1">SCL</text>
<text x="72.7" y="74">GIOP34</text>
<text x="72.7" y="76.5">GIOP35</text>
<text x="105.8" y="74">GIOP3</text>
<text x="108.9" y="76.5">SDA</text>
<text x="72.7" y="78.9">GIOP32</text>
<text x="72.7" y="81.3">GIOP33</text>
<text x="72.7" y="83.8">GIOP25</text>
<text x="107.4" y="78.9">GND2</text>
<text x="107.4" y="81.3">MISO</text>
<text x="108.9" y="83.8">SCK</text>
<text x="72.7" y="86.2">GIOP26</text>
<text x="72.7" y="88.6">GIOP27</text>
<text x="104.4" y="88.6">GIOP17</text>
<text x="105.8" y="86.2">GIOP5</text>
<text x="165.4" y="88.6">CD</text>
<text x="72.7" y="91.1">GIOP14</text>
<text x="72.7" y="93.6">GIOP12</text>
<text x="72.7" y="96">GND</text>
<text x="104.4" y="91.1">GIOP16</text>
<text x="105.8" y="93.6">GIOP4</text>
<text x="105.8" y="96">GIOP0</text>
<text x="165.4" y="91.1">CS</text>
<text x="165.4" y="93.6">DI</text>
<text x="165.4" y="96">DO</text>
<text x="226.5" y="93.6">SDA</text>
<text x="226.5" y="96">SCL</text>
<text x="72.7" y="98.4">GIOP13</text>
<text x="72.7" y="100.9">GIOP9</text>
<text x="104.4" y="100.9">GIOP15</text>
<text x="105.8" y="98.4">GIOP2</text>
<text x="165.4" y="98.4">CLK</text>
<text x="165.4" y="100.9">GND</text>
<text x="226.5" y="98.4">SQW</text>
<text x="226.5" y="100.9">GND</text>
<text x="72.7" y="103.3">GIOP10</text>
<text x="72.7" y="105.7">GIOP11</text>
<text x="105.8" y="103.3">GIOP8</text>
<text x="105.8" y="105.7">GIOP7</text>
<text x="165.4" y="103.3">3V</text>
<text x="165.4" y="105.7">5V</text>
<text x="226.5" y="103.3">5V</text>
<text x="72.7" y="108.2">5V</text>
<text x="105.8" y="108.2">GIOP6</text>
<text x="237.3" y="162.2">J14</text>
<text x="330" y="162.2">J15</text>
<text x="35.4" y="169.5">J6</text>
<text x="99.6" y="174.1">IN</text>
<text x="133.3" y="174.1">OUT</text>
<text x="231.6" y="176.1">External LED</text>
<text x="324.3" y="176.1">External LED</text>
<text x="29" y="183.4">Vin (7v-12v)</text>
<text x="120.4" y="184.2" transform="rotate(-90 120.4 184.2)">GND</text>
<text x="170.6" y="188.3">Vin Connecter</text>
<text x="177" y="191.5">J9</text>
<text x="181.1" y="218.4">J13</text>
<text x="175.4" y="232.2">External LED</text>
</g>
<g font-size="2.5">
<text x="54.1" y="111.3">VDD</text>
<text x="142" y="108.8">VDD</text>
<text x="146.2" y="112.6">5V</text>
<text x="207.9" y="108.8">VDD</text>
<text x="212" y="112.6">5V</text>
<text x="58.3" y="115.1">5V</text>
<text x="74.6" y="157.9">VS</text>
<text x="193.3" y="157.6">VDD</text>
<text x="197.4" y="161.4">5V</text>
<text x="203" y="194.2">VDD</text>
<text x="207.2" y="198">5V</text>
</g>
<g font-size="2.5" fill="#00f">
<text x="165.1" y="113.4">C29</text>
<text x="231" y="113.4">C30</text>
<text x="77.2" y="115.9">C26</text>
<text x="75.6" y="125.3">0.01µF</text>
<text x="163.4" y="122.9">0.01µF</text>
<text x="229.3" y="122.9">0.01µF</text>
<text x="287.6" y="158.2">LED6</text>
<text x="385.3" y="158.2">LED5</text>
<text x="253.2" y="162.2">R59</text>
<text x="272.7" y="162.2">R54</text>
<text x="345.9" y="162.2">R60</text>
<text x="367.8" y="162.2">R53</text>
<text x="250.3" y="170.1">330Ω</text>
<text x="272.2" y="170.1">330Ω</text>
<text x="287.4" y="171.7">Misc</text>
<text x="343.1" y="170.1">330Ω</text>
<text x="367.5" y="170.6">330Ω</text>
<text x="383.2" y="171.4">Activity</text>
<text x="88.8" y="182.3">C24</text>
<text x="88.9" y="185.8">0.47µF</text>
<text x="157.2" y="182.3">C23</text>
<text x="157.3" y="185.8">22µF</text>
<text x="233.9" y="202.1">LED4</text>
<text x="216.5" y="206.2">R52</text>
<text x="213.7" y="214">330Ω</text>
<text x="229.4" y="215.6">Main Power</text>
<text x="197" y="218.4">R58</text>
<text x="194.1" y="226.2">330Ω</text>
</g>
<g font-size="2.4" fill="#3c3c3c">
<text x="124.8" y="63.8">GND( 0)</text>
<text x="351.8" y="63.8">CS7( 248)</text>
<text x="386.2" y="63.8">GIOP6-2( 22)</text>
<text x="122.3" y="68.7">SCL2( 153)</text>
<text x="122.9" y="66.3">SDI2( 249)</text>
<text x="351.8" y="68.7">CS8( 250)</text>
<text x="386.2" y="68.7">GIOP7-2( 23)</text>
<text x="122.9" y="76">SDA2( 46)</text>
<text x="261.5" y="73.6">SM5-IN4-2( 255)</text>
<text x="295.9" y="73.6">SM5-IN5-2( 256)</text>
<text x="351.8" y="73.6">CS9( 251)</text>
<text x="386.2" y="73.6">GIOP8-2( 24)</text>
<text x="49.1" y="83.4">CS7( 248)</text>
<text x="49.1" y="80.9">ACT2( 184)</text>
<text x="49.1" y="78.5">MISC2( 154)</text>
<text x="120.7" y="83.4">SCLK2( 246)</text>
<text x="121.5" y="80.9">SDO2( 247)</text>
<text x="124.8" y="78.5">GND( 0)</text>
<text x="261.5" y="78.5">SM5-IN6-2( 257)</text>
<text x="261.5" y="83.4">SM5-IN8-2( 259)</text>
<text x="295.9" y="78.5">SM5-IN7-2( 258)</text>
<text x="295.9" y="83.4">SM5-IN9-2( 260)</text>
<text x="351.8" y="78.5">CS10( 274)</text>
<text x="351.8" y="83.4">CS11( 18)</text>
<text x="385.1" y="78.5">GIOP15-2( 25)</text>
<text x="386.2" y="83.4">GIOP2-2( 33)</text>
<text x="49.1" y="88.2">CS9( 251)</text>
<text x="49.1" y="85.8">CS8( 250)</text>
<text x="261.5" y="88.2">SM5-IN10-2( 261)</text>
<text x="295.1" y="88.2">SM5-IN11-2( 262)</text>
<text x="351.8" y="88.2">CS12( 16)</text>
<text x="386.2" y="88.2">GIOP0-2( 35)</text>
<text x="49.1" y="95.5">GND( 0)</text>
<text x="49.1" y="93.1">CS11( 18)</text>
<text x="49.1" y="90.7">CS10( 274)</text>
<text x="119.1" y="90.7">GIOP16-2( 45)</text>
<text x="120.2" y="95.5">GIOP0-2( 35)</text>
<text x="120.2" y="93.1">GIOP4-2( 43)</text>
<text x="137" y="90.7">CS12( 16)</text>
<text x="137" y="93.1">SDI2( 249)</text>
<text x="137" y="95.5">SDO2( 247)</text>
<text x="202.9" y="93.1">SDA2( 46)</text>
<text x="202.9" y="95.5">SCL2( 153)</text>
<text x="261.5" y="93.1">SM5-IN12-2( 263)</text>
<text x="294.8" y="93.1">SM5-IN13-2( 264)</text>
<text x="351.8" y="93.1">SCLK2( 246)</text>
<text x="386.2" y="93.1">GIOP4-2( 43)</text>
<text x="49.1" y="100.5">GIOP9-2( 10)</text>
<text x="49.1" y="98">CS12( 16)</text>
<text x="119.1" y="100.5">GIOP15-2( 25)</text>
<text x="120.2" y="98">GIOP2-2( 33)</text>
<text x="137" y="98">SCLK2( 246)</text>
<text x="137" y="100.5">GND( 0)</text>
<text x="202.9" y="100.5">GND( 0)</text>
<text x="261.5" y="98">SM5-IN14-2( 276)</text>
<text x="294.8" y="98">SM5-IN15-2( 265)</text>
<text x="351.8" y="98">SDI2( 249)</text>
<text x="385.1" y="98">GIOP16-2( 45)</text>
<text x="49.1" y="102.9">GIOP10-2( 4)</text>
<text x="120.2" y="107.8">GIOP6-2( 22)</text>
<text x="120.2" y="105.3">GIOP7-2( 23)</text>
<text x="120.2" y="102.9">GIOP8-2( 24)</text>
<text x="261.5" y="102.9">SM5-IN16-2( 266)</text>
<text x="261.5" y="107.8">SM5-IN18-2( 268)</text>
<text x="294.8" y="102.9">SM5-IN17-2( 267)</text>
<text x="294.8" y="107.8">SM5-IN19-2( 269)</text>
<text x="351.8" y="102.9">SDO2( 247)</text>
<text x="351.8" y="107.8">GIOP9-2( 10)</text>
<text x="387.6" y="107.8">SM2-23( 37)</text>
<text x="387.6" y="102.9">SM1-23( 41)</text>
<text x="261.5" y="112.6">SM5-IN20-2( 270)</text>
<text x="294.8" y="112.6">SM5-IN21-2( 271)</text>
<text x="351.8" y="112.6">GIOP10-2( 4)</text>
<text x="387.6" y="112.6">SM3-23( 38)</text>
<text x="261.5" y="117.5">SM5-IN22-2( 272)</text>
<text x="302.9" y="117.5">GND( 0)</text>
<text x="351.8" y="117.5">GND( 0)</text>
<text x="387.6" y="117.5">SM4-23( 15)</text>
<text x="266.7" y="143.2" transform="rotate(-90 266.7 143.2)">MISC2( 154)</text>
<text x="359.5" y="142.2" transform="rotate(-90 359.5 142.2)">ACT2( 184)</text>
</g>
</svg>
